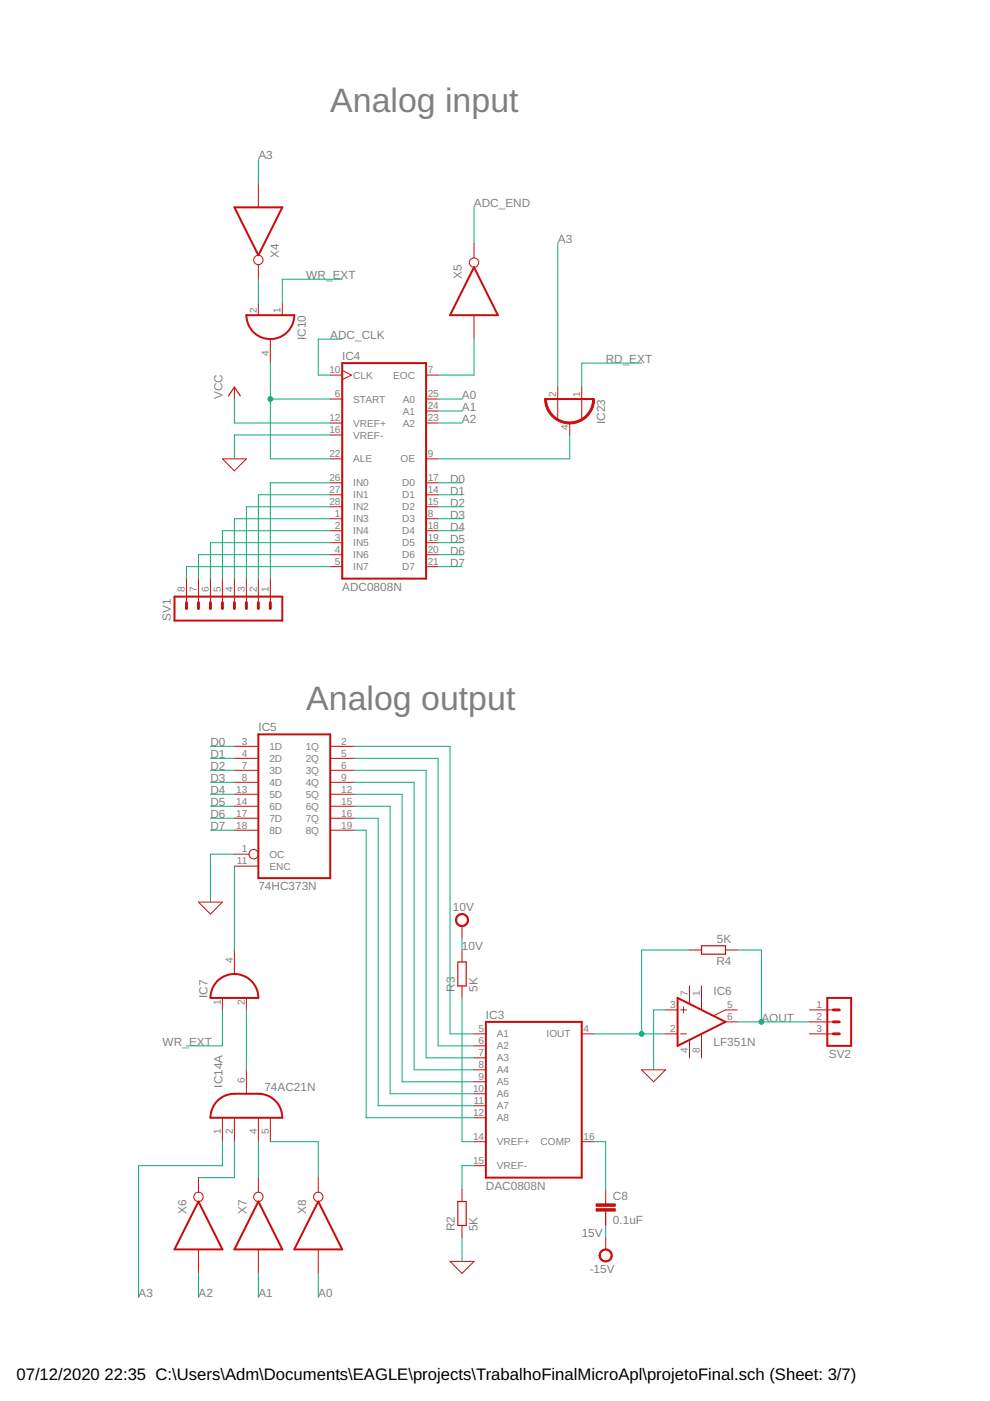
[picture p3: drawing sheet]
<svg xmlns="http://www.w3.org/2000/svg" width="210mm" height="297mm" viewBox="0 0 210 297" stroke-linecap="round" stroke-linejoin="round" font-family="sans-serif">
<g fill="none" stroke="#c90d0c" stroke-width=".42">
<path d="M49.7 44h10.2l-5.1 10.1zM100.5 56.7l5.1 10.1h-10.2zM52.2 66.8h10.2a5.1 5.1 0 0 1-5.1 5.1 5.1 5.1 0 0 1-5.1-5.1zM72.6 77h17.7v45.7h-17.7zM115.7 84.6h10.2M37 126.5h22.9v5.1h-22.9zM54.8 155.7h15.2v30.5h-15.2zM46 208.1a5.1 5.1 0 0 1 5.6-1.2 5.1 5.1 0 0 1 3.2 4.7h-10.2l.1-.7a5.1 5.1 0 0 1 1.3-2.8zM103 216.7h20.3v33h-20.3zM143.7 211.6l10.1 5.1-10.1 5zM175.4 211.6h5.1v10.1h-5.1zM45.9 233.6l1.4-1.1 1.8-.6h5.7a5.1 5.1 0 0 1 5.1 5.1h-15.3l.4-1.8z"/>
<path d="M42.1 254.7l5.1 10.2h-10.2zM54.8 254.7l5.1 10.2h-10.2zM67.5 254.7l5.1 10.2h-10.2z"/>
</g>
<g fill="none" stroke="#c90d0c" stroke-width=".21">
<path d="M54.8 38.9v5.1M54.8 56.1v3.1M100.5 51.6v3.1M54.8 64.3v2.5M57.3 71.9v5.1M59.9 64.3v2.5M70 79.5h2.6M72.6 78.5l1.9 1-1.9 1M90.3 79.5h2.6M100.5 66.8v5.1M47.2 97.3h5l-2.5 2.5zM49.7 82.1v2.5"/>
<path d="M70 84.6h2.6M70 97.3h2.6M70 89.7h2.6M70 92.2h2.6M90.3 84.6h2.6M90.3 97.3h2.6M90.3 89.7h2.6M90.3 87.1h2.6M118.3 82.1v6.8M120.8 89.7v2.5M123.3 82.1v6.8M70 110h2.6"/>
<path d="M70 112.5h2.6M70 115.1h2.6M70 117.6h2.6M70 104.9h2.6M70 107.4h2.6M70 102.4h2.6M90.3 110h2.6M90.3 112.5h2.6M90.3 115.1h2.6M90.3 117.6h2.6M90.3 104.9h2.6M90.3 107.4h2.6"/>
<path d="M90.3 102.4h2.6M39.5 122.7v5.1M42.1 122.7v5.1M44.6 122.7v5.1M47.2 122.7v5.1M49.7 122.7v5.1M52.2 122.7v5.1M54.8 122.7v5.1M57.3 122.7v5.1M70 120.1h2.6M90.3 120.1h2.6M49.7 158.2h5.1"/>
<path d="M70 158.2h5.1M49.7 160.8h5.1M49.7 163.3h5.1M49.7 165.9h5.1M49.7 168.4h5.1M49.7 170.9h5.1M49.7 173.5h5.1M49.7 176h5.1M70 160.8h5.1M70 163.3h5.1M70 165.9h5.1M70 168.4h5.1"/>
<path d="M70 170.9h5.1M70 173.5h5.1M70 176h5.1M42.1 191.3h5.1l-2.6 2.5zM49.7 183.6h5.1M49.7 181.1h3.1M98 196.3v2.6M47.2 211.6v2.5M49.7 201.4v5.1M52.2 211.6v2.5M98 201.4v2.6M98 209v2.6"/>
<path d="M100.5 219.2h2.5M123.3 219.2h2.6M141.1 219.2h2.6M141.1 214.1h2.6M144.3 219.2h1.3M144.3 214.1h1.3M144.9 213.5v1.3M146.2 209v3.8M146.2 201.4h2.5M148.7 209v5M148.7 219.3v5M153.8 216.7h2.6"/>
<path d="M153.8 201.4h2.6M156.4 214.1h-2.6l-2.5 1.2M171.6 219.2h5.1M171.6 214.1h5.1M171.6 216.7h5.1M47.2 237v5.1M49.7 237v5.1M52.2 226.8v5.1M54.8 237v5.1M57.3 237v5.1M100.5 221.7h2.5M100.5 224.3h2.5"/>
<path d="M100.5 226.8h2.5M100.5 229.4h2.5M100.5 231.9h2.5M100.5 234.4h2.5M100.5 237h2.5M136 226.8h5.1l-2.5 2.6zM146.2 220.6v3.7M42.1 249.7v3.1M54.8 249.7v3.1M67.5 249.7v3.1M98 252.2v2.5M98 259.8v2.6"/>
<path d="M100.5 242.1h2.5M100.5 247.1h2.5M123.3 242.1h2.6M128.4 252.2v3M128.4 256.8v3M42.1 264.9v5.1M54.8 264.9v5.1M67.5 264.9v5.1M95.4 267.4h5.1l-2.5 2.6zM128.4 262.4v2.5"/>
<circle cx="54.8" cy="55.1" r=".99"/>
<circle cx="100.5" cy="55.7" r=".99"/>
<circle cx="53.8" cy="181.1" r=".99"/>
<circle cx="42.1" cy="253.8" r=".99"/>
<circle cx="54.8" cy="253.8" r=".99"/>
<circle cx="67.5" cy="253.8" r=".99"/>
</g>
<path d="M39.5 127.8v1.2M42.1 127.8v1.2M44.6 127.8v1.2M47.2 127.8v1.2M49.7 127.8v1.2M52.2 127.8v1.2M54.8 127.8v1.2M57.3 127.8v1.2M176.7 219.2h1.2M176.7 216.7h1.2M176.7 214.1h1.2" fill="none" stroke="#c90d0c" stroke-width=".61"/>
<path d="M48.4 84l1.3-1.9 1.3 1.9M97.1 204h1.7v5h-1.7zM148.7 200.5h5.1v1.8h-5.1zM97.1 254.7h1.7v5.1h-1.7z" fill="none" stroke="#c90d0c" stroke-width=".25"/>
<g fill="#c90d0c" stroke="#c90d0c" stroke-width=".21">
<path d="M126.4 255.2h4.1v.6h-4.1z"/>
<path d="M126.4 256.3h4.1v.5h-4.1z"/>
</g>
<g fill="#c90d0c" stroke="#c90d0c" stroke-width=".21">
<path d="M127.4 265.2a1.4 1.4 0 0 1 2.2 .3 1.4 1.4 0 0 1-.8 2 1.4 1.4 0 0 1-1.8-1.3h.3a1.15 1.15 0 0 1 1.6-1.1 1.15 1.15 0 0 1 .3 1.9 1.15 1.15 0 0 1-1.9-.5v-.3h-.3z" fill-rule="evenodd"/>
<path d="M96.9 194.1a1.4 1.4 0 0 1 2.2 .2 1.4 1.4 0 0 1-.7 2.1 1.4 1.4 0 0 1-1.8-1.3h.2a1.14 1.14 0 0 1 1.7-1 1.14 1.14 0 0 1 .1 1.9 1.14 1.14 0 0 1-1.8-.7v-.2h-.2z" fill-rule="evenodd"/>
<path d="M115.5 84.5h.4a4.9 4.9 0 0 0 4.8 5 4.9 4.9 0 0 0 5-4.9h.4a5.3 5.3 0 0 1-5.4 5.3 5.3 5.3 0 0 1-5.2-5.4z" fill-rule="evenodd"/>
</g>
<g fill="none" stroke="#0dab76" stroke-width=".21">
<path d="M54.8 33.8v5.1M54.8 59.2v5.1M72.6 59.2h-12.7v5.1M100.5 44v7.6M118.3 51.6v30.5M57.3 77v20.3h12.7M72.6 71.9h-5.1v7.6h2.5M100.5 71.9v7.6h-7.6M136 77h-12.7v5.1M49.7 84.6v5.1h20.3M57.3 84.6h12.7M70 92.2h-20.3v5.1"/>
<path d="M92.9 84.6h5.1M92.9 87.1h5.1M92.9 89.7h5.1M120.8 92.2v5.1h-27.9M70 102.4h-12.7v20.3M70 104.9h-15.2v17.8M70 107.4h-17.8v15.3M70 110h-20.3v12.7M70 112.5h-22.8v10.2M70 115.1h-25.4v7.6M70 117.6h-27.9v5.1M92.9 102.4h5.1"/>
<path d="M92.9 104.9h5.1M92.9 107.4h5.1M92.9 110h5.1M92.9 112.5h5.1M92.9 115.1h5.1M92.9 117.6h5.1M70 120.1h-30.5v2.6M92.9 120.1h5.1M44.6 158.2h5.1M75.1 158.2h20.3v61h5.1M44.6 160.8h5.1M44.6 163.3h5.1"/>
<path d="M44.6 165.9h5.1M44.6 168.4h5.1M44.6 170.9h5.1M44.6 173.5h5.1M44.6 176h5.1M75.1 160.8h17.8v60.9h7.6M75.1 163.3h15.2v61h10.2M75.1 165.9h12.7v60.9h12.7M75.1 168.4h10.2v61h15.2M75.1 170.9h7.6v61h17.8M75.1 173.5h5.1v60.9h20.3M75.1 176h2.5v61h22.9"/>
<path d="M49.7 183.6v17.8M49.7 181.1h-5.1v10.2M98 198.9v2.5M47.2 214.1v7.6h-7.7M52.2 214.1v12.7M98 211.6v30.5h2.5M125.9 219.2h15.2M141.1 214.1h-2.5v12.7M146.2 201.4h-10.2v17.8M156.4 201.4h5v15.3M156.4 216.7h15.2M47.2 242.1v5h-17.8v28"/>
<path d="M49.7 242.1v7.6h-7.6M54.8 242.1v7.6M57.3 242.1h10.2v7.6M100.5 247.1h-2.5v5.1M125.9 242.1h2.5v10.1M128.4 259.8v2.6M42.1 270v5.1M54.8 270v5.1M67.5 270v5.1M98 262.4v5"/>
</g>
<g fill="#0dab76" stroke="#0dab76" stroke-width=".21">
<circle cx="136" cy="219.2" r=".51"/>
<circle cx="161.4" cy="216.7" r=".51"/>
<circle cx="57.3" cy="84.6" r=".51"/>
</g>
<g font-size="7.2" fill="#808080">
<text x="70" y="23.6">Analog input</text>
<text x="64.9" y="150.6">Analog output</text>
</g>
<g font-size="3.5">
<text x="3.5" y="292.5">07/12/2020</text>
<text x="22.2" y="292.5">22:35 C:\Users\Adm\Documents\EAGLE\projects\TrabalhoFinalMicroApl\projetoFinal.sch (Sheet: 3/7)</text>
</g>
<g font-size="2.5" fill="#808080">
<text x="54.8" y="33.8">A3</text>
<text x="100.5" y="44">ADC_END</text>
<text x="118.3" y="51.6">A3</text>
<text x="59.1" y="54.6" transform="rotate(-90 59.1 54.6)">X4</text>
<text x="64.9" y="59.2">WR_EXT</text>
<text x="98" y="59.2" transform="rotate(-90 98 59.2)">X5</text>
<text x="70" y="71.9">ADC_CLK</text>
<text x="64.8" y="72.1" transform="rotate(-90 64.8 72.1)">IC10</text>
<text x="72.6" y="76.3">IC4</text>
<text x="128.4" y="77">RD_EXT</text>
<text x="47.2" y="84.6" transform="rotate(-90 47.2 84.6)">VCC</text>
<text x="98" y="84.6">A0</text>
<text x="98" y="87.1">A1</text>
<text x="98" y="89.7">A2</text>
<text x="128.3" y="89.9" transform="rotate(-90 128.3 89.9)">IC23</text>
<text x="95.4" y="102.4">D0</text>
<text x="95.4" y="104.9">D1</text>
<text x="95.4" y="107.5">D2</text>
<text x="95.4" y="110">D3</text>
<text x="95.4" y="112.5">D4</text>
<text x="95.4" y="115.1">D5</text>
<text x="95.4" y="117.6">D6</text>
<text x="72.6" y="125.2">ADC0808N</text>
<text x="95.4" y="120.1">D7</text>
<text x="36.2" y="131.6" transform="rotate(-90 36.2 131.6)">SV1</text>
<text x="54.8" y="155.1">IC5</text>
<text x="44.6" y="158.2">D0</text>
<text x="44.6" y="160.8">D1</text>
<text x="44.6" y="163.3">D2</text>
<text x="44.6" y="165.9">D3</text>
<text x="44.6" y="168.4">D4</text>
<text x="44.6" y="170.9">D5</text>
<text x="44.6" y="173.5">D6</text>
<text x="44.6" y="176">D7</text>
<text x="54.8" y="188.7">74HC373N</text>
<text x="96" y="193.2">10V</text>
<text x="98" y="201.4">10V</text>
<text x="152" y="199.9">5K</text>
<text x="151.9" y="204.7">R4</text>
<text x="44" y="211.6" transform="rotate(-90 44 211.6)">IC7</text>
<text x="96.5" y="210.3" transform="rotate(-90 96.5 210.3)">R3</text>
<text x="101.3" y="210.3" transform="rotate(-90 101.3 210.3)">5K</text>
<text x="151.3" y="210.9">IC6</text>
<text x="34.5" y="221.7">WR_EXT</text>
<text x="103" y="216">IC3</text>
<text x="151.3" y="221.7">LF351N</text>
<text x="161.4" y="216.7">AOUT</text>
<text x="175.7" y="224.3">SV2</text>
<text x="47.2" y="230.6" transform="rotate(-90 47.2 230.6)">IC14A</text>
<text x="56.1" y="231.3">74AC21N</text>
<text x="39.5" y="257.3" transform="rotate(-90 39.5 257.3)">X6</text>
<text x="52.2" y="257.3" transform="rotate(-90 52.2 257.3)">X7</text>
<text x="64.9" y="257.3" transform="rotate(-90 64.9 257.3)">X8</text>
<text x="103" y="252.2">DAC0808N</text>
<text x="129.9" y="254.4">C8</text>
<text x="96.5" y="261.1" transform="rotate(-90 96.5 261.1)">R2</text>
<text x="101.3" y="261.1" transform="rotate(-90 101.3 261.1)">5K</text>
<text x="123.3" y="262.4">15V</text>
<text x="129.9" y="259.4">0.1uF</text>
<text x="125" y="269.9">-15V</text>
<text x="29.4" y="275.1">A3</text>
<text x="42.1" y="275.1">A2</text>
<text x="54.8" y="275.1">A1</text>
<text x="67.5" y="275.1">A0</text>
</g>
<g font-size="2.1" fill="#808080">
<text x="54.4" y="66.5" transform="rotate(-90 54.4 66.5)">2</text>
<text x="59.5" y="66.5" transform="rotate(-90 59.5 66.5)">1</text>
<text x="57" y="75.4" transform="rotate(-90 57 75.4)">4</text>
<text x="69.8" y="79.2">10</text>
<text x="74.9" y="80.3">CLK</text>
<text x="83.4" y="80.3">EOC</text>
<text x="90.7" y="79.2">7</text>
<text x="69.8" y="89.3">12</text>
<text x="71" y="84.2">6</text>
<text x="74.9" y="85.4">START</text>
<text x="85.4" y="87.9">A1</text>
<text x="85.4" y="85.4">A0</text>
<text x="90.7" y="89.3">23</text>
<text x="90.7" y="86.8">24</text>
<text x="90.7" y="84.2">25</text>
<text x="117.9" y="84.2" transform="rotate(-90 117.9 84.2)">2</text>
<text x="123" y="84.2" transform="rotate(-90 123 84.2)">1</text>
<text x="69.8" y="91.9">16</text>
<text x="74.9" y="90.4">VREF+</text>
<text x="74.9" y="93">VREF-</text>
<text x="85.4" y="90.4">A2</text>
<text x="120.4" y="91.2" transform="rotate(-90 120.4 91.2)">4</text>
<text x="69.8" y="96.9">22</text>
<text x="74.9" y="98.1">ALE</text>
<text x="84.9" y="98.1">OE</text>
<text x="90.7" y="96.9">9</text>
<text x="69.8" y="102">26</text>
<text x="69.8" y="104.6">27</text>
<text x="69.8" y="107.1">28</text>
<text x="74.9" y="103.1">IN0</text>
<text x="74.9" y="105.7">IN1</text>
<text x="85.3" y="105.7">D1</text>
<text x="85.3" y="103.1">D0</text>
<text x="90.7" y="104.6">14</text>
<text x="90.7" y="107.1">15</text>
<text x="90.7" y="102">17</text>
<text x="71" y="109.6">1</text>
<text x="71" y="112.2">2</text>
<text x="74.9" y="110.8">IN3</text>
<text x="74.9" y="113.3">IN4</text>
<text x="74.9" y="108.2">IN2</text>
<text x="85.3" y="110.8">D3</text>
<text x="85.3" y="108.2">D2</text>
<text x="85.3" y="113.3">D4</text>
<text x="90.7" y="109.6">8</text>
<text x="90.7" y="112.2">18</text>
<text x="71" y="114.7">3</text>
<text x="71" y="117.3">4</text>
<text x="71" y="119.8">5</text>
<text x="74.9" y="115.8">IN5</text>
<text x="74.9" y="118.4">IN6</text>
<text x="85.3" y="115.8">D5</text>
<text x="85.3" y="118.4">D6</text>
<text x="90.7" y="114.7">19</text>
<text x="90.7" y="117.3">20</text>
<text x="90.7" y="119.8">21</text>
<text x="39.2" y="125.4" transform="rotate(-90 39.2 125.4)">8</text>
<text x="41.7" y="125.4" transform="rotate(-90 41.7 125.4)">7</text>
<text x="44.3" y="125.4" transform="rotate(-90 44.3 125.4)">6</text>
<text x="46.8" y="125.4" transform="rotate(-90 46.8 125.4)">5</text>
<text x="49.3" y="125.4" transform="rotate(-90 49.3 125.4)">4</text>
<text x="51.9" y="125.4" transform="rotate(-90 51.9 125.4)">3</text>
<text x="54.4" y="125.4" transform="rotate(-90 54.4 125.4)">2</text>
<text x="57" y="125.4" transform="rotate(-90 57 125.4)">1</text>
<text x="74.9" y="120.9">IN7</text>
<text x="85.3" y="120.9">D7</text>
<text x="51.3" y="157.9">3</text>
<text x="51.3" y="160.4">4</text>
<text x="57.1" y="159">1D</text>
<text x="57.1" y="161.5">2D</text>
<text x="64.8" y="159">1Q</text>
<text x="64.8" y="161.5">2Q</text>
<text x="72.4" y="157.9">2</text>
<text x="72.4" y="160.4">5</text>
<text x="51.3" y="163">7</text>
<text x="51.3" y="165.5">8</text>
<text x="57.1" y="164.1">3D</text>
<text x="57.1" y="166.6">4D</text>
<text x="64.8" y="164.1">3Q</text>
<text x="64.8" y="166.6">4Q</text>
<text x="72.4" y="163">6</text>
<text x="72.4" y="165.5">9</text>
<text x="50.1" y="168">13</text>
<text x="50.1" y="170.6">14</text>
<text x="50.1" y="173.1">17</text>
<text x="57.1" y="169.2">5D</text>
<text x="57.1" y="171.7">6D</text>
<text x="64.8" y="169.2">5Q</text>
<text x="64.8" y="171.7">6Q</text>
<text x="72.4" y="168">12</text>
<text x="72.4" y="170.6">15</text>
<text x="72.4" y="173.1">16</text>
<text x="50.1" y="175.7">18</text>
<text x="57.1" y="174.2">7D</text>
<text x="57.1" y="176.8">8D</text>
<text x="64.8" y="174.2">7Q</text>
<text x="64.8" y="176.8">8Q</text>
<text x="72.4" y="175.7">19</text>
<text x="50.2" y="183.3">11</text>
<text x="51.3" y="180.7">1</text>
<text x="57.1" y="184.4">ENC</text>
<text x="57.1" y="181.9">OC</text>
<text x="49.3" y="204.2" transform="rotate(-90 49.3 204.2)">4</text>
<text x="46.8" y="213.1" transform="rotate(-90 46.8 213.1)">1</text>
<text x="51.9" y="213.1" transform="rotate(-90 51.9 213.1)">2</text>
<text x="142.1" y="213.8">3</text>
<text x="145.8" y="211.2" transform="rotate(-90 145.8 211.2)">7</text>
<text x="148.4" y="211.2" transform="rotate(-90 148.4 211.2)">1</text>
<text x="154.2" y="213.8">5</text>
<text x="173.1" y="213.8">1</text>
<text x="101.5" y="218.8">5</text>
<text x="101.5" y="221.4">6</text>
<text x="105.4" y="220">A1</text>
<text x="115.9" y="220">IOUT</text>
<text x="123.7" y="218.8">4</text>
<text x="142.1" y="218.8">2</text>
<text x="154.2" y="216.3">6</text>
<text x="173.1" y="216.3">2</text>
<text x="173.1" y="218.8">3</text>
<text x="101.5" y="223.9">7</text>
<text x="101.5" y="226.5">8</text>
<text x="105.4" y="222.5">A2</text>
<text x="105.4" y="225">A3</text>
<text x="105.4" y="227.6">A4</text>
<text x="145.8" y="223.3" transform="rotate(-90 145.8 223.3)">4</text>
<text x="148.4" y="223.3" transform="rotate(-90 148.4 223.3)">8</text>
<text x="51.9" y="229.6" transform="rotate(-90 51.9 229.6)">6</text>
<text x="100.3" y="231.5">10</text>
<text x="101.5" y="229">9</text>
<text x="105.4" y="230.1">A5</text>
<text x="105.4" y="232.7">A6</text>
<text x="100.3" y="236.6">12</text>
<text x="100.5" y="234.1">11</text>
<text x="105.4" y="235.2">A7</text>
<text x="105.4" y="237.7">A8</text>
<text x="46.8" y="240.5" transform="rotate(-90 46.8 240.5)">1</text>
<text x="49.3" y="240.5" transform="rotate(-90 49.3 240.5)">2</text>
<text x="54.4" y="240.5" transform="rotate(-90 54.4 240.5)">4</text>
<text x="57" y="240.5" transform="rotate(-90 57 240.5)">5</text>
<text x="100.3" y="241.7">14</text>
<text x="105.4" y="242.8">VREF+</text>
<text x="114.6" y="242.8">COMP</text>
<text x="123.7" y="241.7">16</text>
<text x="100.3" y="246.8">15</text>
<text x="105.4" y="247.9">VREF-</text>
</g>
</svg>
